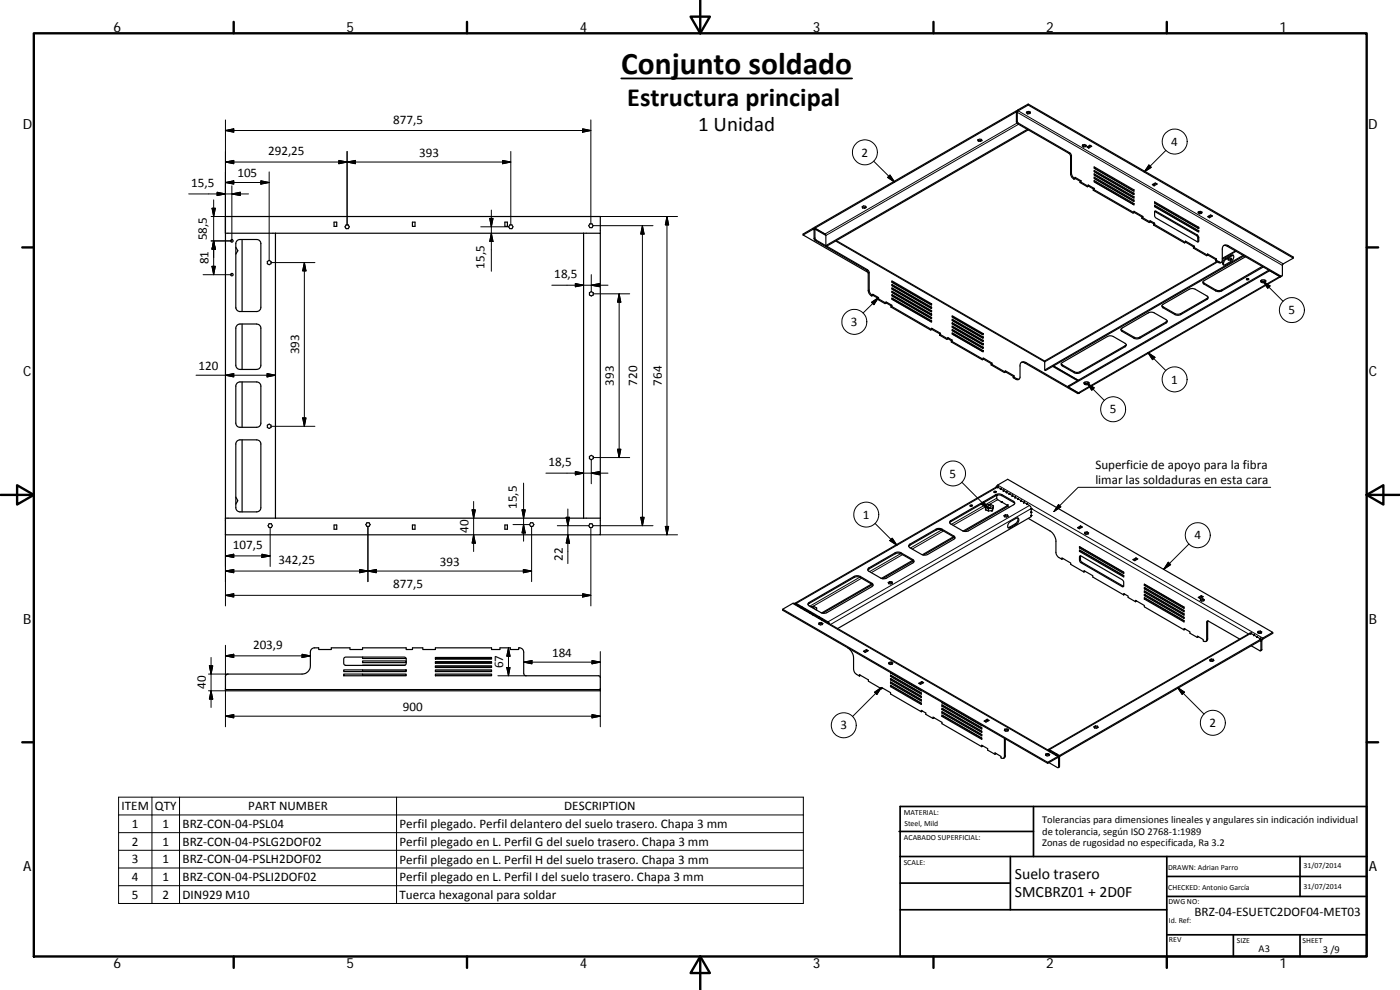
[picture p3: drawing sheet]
<svg xmlns="http://www.w3.org/2000/svg" width="420mm" height="297mm" viewBox="0 0 420 297" stroke-linecap="round" stroke-linejoin="round" font-family="sans-serif">
<g fill="none" stroke="#000" stroke-width=".36">
<path d="M305 33.3l.2 .1M305 33.5v-.2l-60.4 34.8v.4M305 33.5l.1 .1M305 33.5l-60.4 35M308.1 33.7l.4 .2M308.5 33.9v.3M308.6 31.5l-3.2 1.9v3.3l15.8 9.3 .4 .6v5.4l.2 .9 .8 .7M308.6 31.2v.3l79.5 45.9M309.1 34.1l.1-.4-.4-.3-.6 .1-.2 .4 .5 .3M309.1 33.8v.3M309.1 34.1l-.6 .1M309.1 33.8l-.6 .1"/>
<path d="M309.1 33.6v.2M293.6 41.9v.1M293.6 42.3l-.2-.3 .5-.3 .6 .1 .2 .4-.5 .2M293.6 42v.3M293.6 42.3l.6 .1M293.6 42l.6 .1M294.2 42.1v.3M294.6 41.9l-.4 .2M322.6 53.6l-.2 .2-.6-.4-.5-1.1-.1-5.9-.4-.4-15.5-8.9-.3-.4v-3l.6-.8 3-1.7 79.5 45.9v.3l-3.1 1.9-.2 3.4-.3 .1-15.9-9.1a1.08 1.08 0 0 0-1.2-.1 1.08 1.08 0 0 0-.6 1.1v3.4a.54 .54 0 0 1-.2 .6 .54 .54 0 0 1-.7-.1l-.8-.5M322.6 53.6v-.4l1.8 1M322.6 53.5l1.6 .9v.4M324.2 54.8l2.1 1.2 .3-.1"/>
<path d="M324.4 54.6l-.2 .2M324.4 54.2v.4M324.4 54.2l-.2 .2M324.4 54.6l2.2 1.3M324.9 43.6l.3 .2M325.2 43.8v.3M325.8 44l.2-.4-.4-.3-.7 .2-.1 .3 .4 .3M325.8 43.7v.3M325.8 44l-.6 .1M325.8 43.7l-.6 .1M325.9 43.6l-.1 .1M326.2 44.1l.9-.5 .5 .3-.9 .5z"/>
<path d="M326.5 43.9l.2 .2M326.6 55.9v-.4l1.8 1M326.6 55.8l1.5 .9v.4M326.7 44.1v.3M327.4 43.7l-.7 .4M328.1 57.1l11.9 6.8 .3-.1M328.4 56.9l-.3 .2M328.4 56.5v.4M328.4 56.5l-.3 .2M328.4 50.4l11.6 6.7M328.4 52.5l11.6 6.7M328.4 54.5l11.6 6.7"/>
<path d="M328.4 56.9l11.9 6.9M328.4 50.1l11.9 6.9v.4l-11.9-6.9zM328.4 52.2l11.9 6.8v.4l-11.9-6.8zM328.4 54.2l11.9 6.9v.4l-11.9-6.9zM328.4 53.5l11.6 6.7M328.4 51.4l11.6 6.7M328.4 53.1l11.9 6.9v.5l-11.9-6.9zM328.4 51.1l11.9 6.9v.4l-11.9-6.9zM340 57.1v.1M340 59.2v.1M340 58.1v.1M340.3 57l-.3 .1"/>
<path d="M340.3 59l-.3 .2M340.3 58l-.3 .1M345.8 55.4l.9-.5 .6 .3-.9 .6zM346.1 55.3l.3 .1M346.4 55.4v.4M347 55.1l-.6 .3M67.7 70h15M67.7 70v-5h112.5v5M67.7 70v85.5M70.8 74.2l.6 1-.6 1.1M71.2 72.2l.8-.3h5a1.23 1.23 0 0 1 1.3 1.2v19.1a1.26 1.26 0 0 1-1.3 1.3h-5a1.26 1.26 0 0 1-1.2-1.3v-19.1zM72.7 71.9v21.6"/>
<path d="M80.2 78.5l.6-.4 .5 .4v.6l-.5 .3-.6-.3zM82.7 70h92.4M82.7 70v85.5M100.3 66.7h.8v1.2h-.8zM103.9 67.5h.6l.3 .6-.3 .5h-.6l-.4-.5zM123.8 66.7h.8v1.2h-.8zM151.5 66.7h.8v1.2h-.8zM153 67.5h.6l.4 .6-.4 .5h-.6l-.3-.5zM175.1 70h5.1v85.5M175.1 70v85.5M177 67.2h.7l.3 .5-.3 .6h-.7l-.3-.6zM241 70.5v-.3l3.4-1.8 .2 3 .3 .6 15.5 9 .4 .8v5.4l.4 .9 .7 .6"/>
<path d="M241 70.5l3.2-1.8 .1 2.9 .3 .5 15.6 9.1 .4 .6v5.6l.5 1 .5 .4 .3-.1M241 70.5l19.6 11.3M244.4 68.4l3.3 1.9M244.6 68.5l3.1 1.8 .2 3.4 .2 .2 60.5-34.9-.3-.2-60.4 34.9M251 72.2l62.6 36.2M258.8 62l.1 .1M258.9 62.4l.6 .1M258.9 62.4l-.2-.4 .5-.2 .6 .1 .2 .3-.5 .3M258.9 62.1l.6 .1M258.9 62.1v.3M259.5 62.2v.3M259.9 62l-.4 .2"/>
<path d="M340 61.2v.1M340 60.2v.1M340.3 63.8v-.4l2.7 1.5M340.3 63.7l2.4 1.4v.4M340.3 61.1l-.3 .1M340.3 60l-.3 .2M342.7 65.5l2.2 1.3 .3-.2M343 65.3l-.3 .2M343 64.9v.4M343 64.9l-.3 .2M343 65.3l2.2 1.3M345.2 66.6v-.4l1.3 .8"/>
<path d="M345.2 66.5l1 .6v.4M346.2 67.5l9.3 5.4 .3-.2M346.5 67l-.3 .1M346.5 67v.4M346.5 67.4l-.3 .1M346.5 67.4l9.3 5.3M346.5 61.9l13 7.5M346.5 60.9l13 7.4M346.5 60.6l13.3 7.6v.4l-13.3-7.6zM346.5 61.6l13.3 7.6v.4l-13.3-7.6zM346.5 63.4l12.6 7.3 .3 .4 .1 1.5M346.6 63.4h.3l12.5 7.2 .4 .7-.1 1.2h-.4l-12.5-7.2-.3-.5z"/>
<path d="M355.8 72.7v-.4l2.6 1.6M355.8 72.6l2.4 1.4v.4M358.2 74.4l3.9 2.3 .3-.1M358.4 74.3l-.2 .1M358.4 73.9v.4M358.4 73.9l-.2 .1M358.4 74.3l4 2.3M359.5 68.3v.2M359.5 69.4v.1M359.6 63.6l.4 .2M359.8 69.2l-.3 .2M359.8 68.2l-.3 .1"/>
<path d="M360 63.8v.3M360.6 64.1l.2-.4-.5-.3-.6 .1-.2 .4 .5 .2M360.6 63.8v.3M360.6 64.1h-.6M360.6 63.8h-.6M360.6 63.6v.2M362.4 76.6v-.4l2.7 1.5M362.4 76.5l2.4 1.4v.4M362.4 65l.9-.5 .6 .3-.9 .5zM362.7 64.9l.3 .1M363 65v.3M363.6 64.7l-.6 .3"/>
<path d="M364.8 78.3l1.1 .6 .7-.2M365.1 77.7l-.3 .2M365.1 78.1l-.3 .2M365.1 77.7v.4M367.2 73.7l1.1 .2 15.8 9.1M367.4 77.9l2.1-1.3a.65 .65 0 0 1 .8 .3 .65 .65 0 0 1-.2 .8l-.6 .7-1.8 1a.58 .58 0 0 1-.8-.1 .58 .58 0 0 1 .1-.8zM368.5 77.6l.1 .1M368.6 78l.6 .1M368.6 78l-.1-.4 .4-.2 .6 .1 .2 .3-.5 .3M368.6 77.7l.6 .1M368.6 77.7v.3M369.2 77.8v.3"/>
<path d="M369.6 77.6l-.4 .2M370.2 76.6l-2.4 1.3a1.48 1.48 0 0 0-.5 1.6M370.8 75.3l-4 2.2M373.1 76.6l-59.6 34.4M373.3 76.8l-59.5 34.4-.3-.2 .2-2.8 51.5-29.7M373.8 77l-12.5 7.2a.54 .54 0 0 0-.3 .5 .54 .54 0 0 0 .3 .5l3.6 2.1 1.3 .1 12.9-7.3M378.9 79.9l-12.7 7.2-1.3-.1-3.9-2.4M71.2 97.6l.8-.4h5a1.26 1.26 0 0 1 1.3 1.3v11.1a1.26 1.26 0 0 1-1.3 1.2h-5a1.26 1.26 0 0 1-1.2-1.2v-11.1zM72.7 97.2v13.6M176.9 87.8l.6-.3 .5 .3v.7l-.5 .3-.6-.3zM261.9 88.7v-.4l1.8 1v.4M261.9 88.6l1.5 .8"/>
<path d="M263.4 89.4v.4M263.4 89.8l2.2 1.3 .3-.1M263.7 89.7l2.2 1.3M263.7 89.7l-.3 .1M263.7 89.3l-.3 .1M265.9 90.8l1.5 .9M265.9 91v-.4l1.8 1v.4M267.4 91.7v.4M267.4 92.1l11.9 6.9 .3-.1M267.7 89.4l11.9 6.9v.4l-11.9-6.9zM267.7 87.4l11.9 6.8v.4l-11.9-6.8zM267.7 85.3l11.9 6.9v.4l-11.9-6.9z"/>
<path d="M267.7 84.3l11.9 6.9v.4l-11.9-6.9zM267.7 86.3l11.9 6.9v.4l-11.9-6.9zM267.7 88.4l11.9 6.8v.5l-11.9-6.9zM267.7 88.7l11.6 6.7M267.7 86.6l11.6 6.8M267.7 84.6l11.6 6.7M267.7 89.7l11.6 6.7M267.7 85.6l11.6 6.7M267.7 87.7l11.6 6.7M267.7 92l-.3 .1M267.7 91.6l-.3 .1M267.7 92l11.9 6.9"/>
<path d="M279.6 95.2l-.3 .3M279.6 93.2l-.3 .3M279.6 91.2l-.3 .2M279.6 92.2l-.3 .2M279.6 94.2l-.3 .3M279.6 96.3l-.3 .2M279.6 98.8l2.4 1.3M279.6 98.9v-.4l2.6 1.5v.4M282.2 100l-.2 .1M285.8 99.8l9.3 5.4v.4l-9.3-5.4zM285.8 97.8l9.3 5.3v.4l-9.3-5.3zM285.8 95.8l9.3 5.3v.4l-9.3-5.3z"/>
<path d="M285.8 94.7l9.3 5.4v.4l-9.3-5.4zM285.8 96.8l9.3 5.3v.4l-9.3-5.3zM285.8 98.8l9.3 5.4v.4l-9.3-5.4zM285.8 99.1l9 5.2M285.8 95l9 5.2M285.8 97.1l9 5.2M285.8 96.1l9 5.2M285.8 98.1l9 5.2M336.6 98.5l8.7-4.8 .9 .1 3.7 2.1a.53 .53 0 0 1 .4 .5 .53 .53 0 0 1-.4 .5l-7.8 4.6a1.81 1.81 0 0 1-1.8 0l-3.7-2.2-.2-.4zM348.9 91.4l8-4.6a1.81 1.81 0 0 1 1.8 0l3.5 2a.55 .55 0 0 1 .4 .5 .55 .55 0 0 1-.4 .5l-8.5 4.8-.9-.1-3.8-2.1-.3-.6zM350.3 96.3l-8.2 4.9a1.81 1.81 0 0 1-1.8 0l-3.9-2.4M362.6 89.2l-8.2 4.9-.7 .2-1.1-.2-3.9-2.4"/>
<path d="M374.2 83.6h.5M378.4 84.2a.78 .78 0 0 1 .8-.3 .78 .78 0 0 1 .6 .7 .83 .83 0 0 1-.8 .3 .83 .83 0 0 1-.6-.7zM378.4 84.2a1.05 1.05 0 0 0 1.5 0M378.6 84.1a.58 .58 0 0 0 1 0M380.8 81.1l-60.2 34.7v.3l60.5-34.9M384.1 83h.3l-60.4 34.9M384.7 82.8l-.6 .2M71.2 115l.8-.4h5a1.26 1.26 0 0 1 1.3 1.2v11.2a1.23 1.23 0 0 1-1.3 1.2h-5a1.23 1.23 0 0 1-1.2-1.2v-11.2zM72.7 114.6v13.6M282 100.1v.5M282 100.6l2.2 1.2 .2-.1M282.2 100.4l-.2 .2"/>
<path d="M282.2 100.4l2.2 1.3M284.4 101.6l1.1 .6M284.4 101.7v-.4l1.4 .7v.5M285.5 102.2v.4M285.5 102.6l9.3 5.4 .3-.2M285.8 100.1l9 5.2M285.8 102.5l-.3 .1M285.8 102l-.3 .2M285.8 102.5l9.3 5.3M295.1 107.7l2.4 1.4M295.1 104.2l-.3 .2M295.1 102.1l-.3 .3"/>
<path d="M295.1 100.1l-.3 .3M295.1 101.1l-.3 .3M295.1 103.1l-.3 .3M295.1 105.2l-.3 .3M295.1 107.8v-.4l2.6 1.5v.4M297.5 109.1v.4M297.5 109.5l3.9 2.3 .3-.2M297.7 109.3l-.2 .2M297.7 108.9l-.2 .2M297.7 109.3l4 2.3M301.7 111.6v-.4l2.6 1.6v.4M301.7 111.5l2.4 1.4"/>
<path d="M304.1 112.9v.4M304.1 113.3l1 .6 .7-.2M304.3 113.2l-.2 .1M304.3 112.8l-.2 .1M304.3 113.2l.9 .5a.55 .55 0 0 0 .6 0 .55 .55 0 0 0 .3-.5v-3.4a1.07 1.07 0 0 1 .5-1.1 1.07 1.07 0 0 1 1.3 .1l15.7 9.1M306.5 108.7l1.1 .2 15.9 9.2 .5-.2M316.1 109.8l7.5 4.3M318.7 108.9l13.8-8h1.4l3.8 2.1a.54 .54 0 0 1 .3 .5 .54 .54 0 0 1-.3 .5l-14 8-1.2-.1-3.7-2.1-.3-.5zM320.6 116.1l3 1.8M323.6 117.9h.4M325.3 114.9a.78 .78 0 0 1 .9-.4 .78 .78 0 0 1 .6 .7 .83 .83 0 0 1-.9 .3 .83 .83 0 0 1-.6-.6zM325.3 114.9a1.12 1.12 0 0 0 1.5 0"/>
<path d="M325.6 114.7a.57 .57 0 0 0 .5 .3 .57 .57 0 0 0 .5-.3M338 103.4l-14.1 8.2h-1.4l-4-2.5M71.2 132.3l.8-.3h5a1.26 1.26 0 0 1 1.3 1.2v19.1a1.26 1.26 0 0 1-1.3 1.3h-5a1.26 1.26 0 0 1-1.2-1.3v-19.1zM72.7 132v21.6M80.2 127.6l.6-.3 .5 .3v.6l-.5 .3-.6-.3zM176.9 136.9l.6-.3 .5 .3v.7l-.5 .3-.6-.3zM67.7 155.5h15M70.8 149.2l.6 1-.6 1.1M80.8 157.1h.6l.4 .6-.4 .6h-.6l-.4-.6zM82.7 155.5h92.4M100.3 157.5h.8v1.3h-.8zM110.1 156.8h.7l.3 .6-.3 .5h-.7l-.3-.5z"/>
<path d="M123.8 157.5h.8v1.3h-.8zM151.5 157.5h.8v1.3h-.8zM159.2 156.8h.7l.3 .6-.3 .5h-.7l-.3-.5zM175.1 155.5h5.1M177 157.1h.7l.3 .6-.3 .6h-.7l-.3-.6zM180.2 155.5v5h-112.5v-5M285.2 156.3l13.9-8 .7-.1 .9 .2 3.5 2a.55 .55 0 0 1 .3 .5 .55 .55 0 0 1-.3 .5l-14 8-1.3-.1-3.5-2.1-.4-.3zM291.1 151.6a.33 .33 0 0 1 .4-.1 .33 .33 0 0 1 .2 .3l-.4 .1zM291.2 151.8h.5M295.8 152.2v.8l.8 .3M295.8 152.2l.8 .5M296.5 151.8a.46 .46 0 0 1 .6-.2 .46 .46 0 0 1 .2 .6 .49 .49 0 0 1-.5 .1 .49 .49 0 0 1-.3-.5z"/>
<path d="M296.6 152.7v.6M297.8 153.3h-1.2M297.8 152.5v.8M298.1 151.8l-.3 .7-1.2 .2M298.1 151.8l-.3 1.5M298.1 151.8l-.8-.5-1.2 .2-.3 .7M298.4 147.7h.5M298.9 146.2l.5-.7 3-1.7 79.6 45.9-3.3 2-.3 .5v3l-2.9-1.4M299.1 148.6l.2 1.3 3.1 1.8M301.7 154.7l.7 .2M301.7 154.5l-.4 .2 .2 .4 .6 .1 .5-.3-.2-.4M301.7 154.5h.7"/>
<path d="M301.7 154.5v.2M301.7 154.7l-.3 .3M302.4 154.9v.1M302.4 154.5v.4M302.4 152l-13 7.4M302.4 151.7l-13.3 7.6M302.4 151.7v.3M302.4 152l.5 .2M303 156.6l2-1.1a.66 .66 0 0 1 .8 .3 .66 .66 0 0 1-.2 .8l-.6 .7-1.8 1.1a.65 .65 0 0 1-.8-.3 .65 .65 0 0 1 .2-.9zM304.5 151.1l-4.1-2.5h-1.3l-14.1 8.3M305.4 155.4a1.5 1.5 0 0 1-.7 1.8l-2.2 1.1M308.6 155.5l7.3 4.4 1 2.2 .1 4.1 .6 1 1.1 .6"/>
<path d="M323.4 158.3l.9-.5 .5 .3-.9 .5zM324.3 157.8v.3M324.3 158.1l.3 .2M324.3 158.1l-.7 .4M325.6 159.7v.3M326.2 159.9l-.6 .1M326.2 159.6v.3M326.2 159.6l.5 .3-.2 .3-.6 .1-.5-.2 .2-.4M326.2 159.6l-.6 .1M326.2 159.9l.4 .2M260.6 170.5l8.5-4.8 1.1 .1 3.7 2.1a.54 .54 0 0 1 .4 .5 .54 .54 0 0 1-.4 .5l-7.8 4.5a1.81 1.81 0 0 1-1.8 0l-3.7-2.1-.2-.4zM261.6 175.3l-15 8.6"/>
<path d="M261.8 175.4l-14.9 8.6M262 175.7l-3.9-2.5-1.3-.1-14.3 8.3M267 174.8l.7 .1M267 174.5l-.4 .3 .1 .3 .6 .1 .5-.3-.1-.3M267 174.5l.7 .1M267 174.5v.3M267 174.8l-.3 .2M267.7 174.9v.1M267.7 174.6v.3M272.9 163.4l8-4.6a1.77 1.77 0 0 1 1.8 0l3.5 2a.53 .53 0 0 1 .4 .5 .53 .53 0 0 1-.4 .5l-7.8 4.6-.7 .2-1.1-.2-3.5-2.1-.4-.5zM273.9 168.1l-9.4 5.4M274.1 168.3l-9.2 5.4"/>
<path d="M274.3 168.6l-4.1-2.5-.9-.2-8.9 5.2M286.1 161.1l-9.3 5.4M286.4 161.2l-9.2 5.3M286.6 161.5l-3.9-2.4a1.77 1.77 0 0 0-1.8 0l-7.8 4.5-.4 .4M318.7 167.8v-.4l2.6 1.5v.4l4 2.3M318.9 167.5l-.2 .3M324 165l13.2 7.7v.4l-13.2-7.7zM324 164l13.2 7.7v.4l-13.2-7.7zM324.1 166.8h.3l12.4 7.1 .4 .7v1.4h-.4l-12.5-7.2-.3-.7zM324.3 165.3l-.3 .1M324.3 164.3l-.3 .1M324.3 164.3l12.9 7.5"/>
<path d="M324.3 165.3l12.9 7.5M324.3 164.2v.1M324.3 165.2v.1M324.3 166.8v1.3l.4 .6 12.5 7.2M325.3 171.6v-.4l2.7 1.5v.4l9.2 5.4M325.6 171.4l-.3 .2M325.6 160v.1M337.2 178.5v-.4l1.4 .8v.4l2.2 1.2M337.5 178.2l-.3 .3M340 167.9l.9-.5 .5 .3-.8 .5zM340.9 167.4v.3M340.9 167.7l.3 .2"/>
<path d="M340.9 167.7l-.6 .4M343.4 178.3l11.9 6.9v.4l-11.9-6.9zM343.4 176.3l11.9 6.9v.4l-11.9-6.9zM343.4 175.3l11.9 6.8v.4l-11.9-6.8zM343.4 177.3l11.9 6.9v.4l-11.9-6.9zM343.4 179.3l11.9 6.9v.4l-11.9-6.9zM343.7 178.6l-.3 .1M343.7 178.5v.1M343.7 178.6l11.6 6.7M343.7 176.5l-.3 .2M343.7 176.4v.1M343.7 176.5l11.6 6.8"/>
<path d="M343.7 175.5l-.3 .2M343.7 175.5l11.6 6.7M343.7 175.4v.1M343.7 177.5l-.3 .2M343.7 179.6l-.3 .1M343.7 177.4v.1M343.7 179.5v.1M343.7 177.5l11.6 6.8M343.7 179.6l11.6 6.7M359.6 179.2l.9-.5 .6 .3-.9 .6zM360.4 179.7v.4M360.5 178.7v.3"/>
<path d="M360.5 179l.3 .2M360.5 179l-.6 .4M361 179.7l.4 .2-.1 .4-.7 .1-.4-.3 .2-.4M361 179.7v.3M361 180l-.6 .1M361 179.7h-.6M361 180l.3 .2M103.3 197.3l.5-.2h17.5l.6 .5v1.4l-.2 .5-.4 .1h-17.5l-.6-.4zM108.8 198.3h13.1v.5h-13.1zM108.8 197.1v.5h13.1M121.5 199.6h-12.7M130.7 198.5h16.8v.5h-16.8z"/>
<path d="M130.7 199.8h16.8v.5h-16.8zM130.7 197.3h16.8v.5h-16.8zM130.7 197.6h16.8M130.7 198.8h16.8M234.9 182.8l79.5 45.9v.3M238.5 181.1h.5l9.6 5.5 .4 .6M238.6 181l60.4-34.9 10 5.6 .3 .4 .2 2.9-58.1 33.6M238.8 181.3l.2 .1M242.7 180.9l14.1-8.1 1.3 .1 3.6 2.1a.55 .55 0 0 1 .3 .5 .55 .55 0 0 1-.3 .5l-13.7 7.9h-1.4l-3.8-2.1-.3-.5zM242.7 183.5l.2 .2M242.9 183.7h.1M243.3 182l.9-.1 .9 .5"/>
<path d="M243.8 182.3h.4l.2 .4M245 184.8h-.1M245.1 182.4l-.3 .5M245.1 182.4v.7M245.2 185h.1M245.9 187.2l-.1 .1M245.9 186.9v.3M246.5 186.8l.5 .3-.2 .3-.6 .1-.5-.3 .2-.3M246.5 186.8v.3M246.5 187.1l-.6 .1M246.5 186.8l-.6 .1M246.5 187.1l.4 .2"/>
<path d="M248.5 186.9l.1 .1M254.4 194.4a3.8 3.8 0 0 1 1.8 3l.1 3.8 .4 .9 1.2 .7M259.1 195.4l.9-.5 .6 .3-.9 .5zM260 194.9v.3M260 195.2l.3 .2M260 195.2l-.6 .4M266.8 199.1v.1M266.8 198.8v.3M267.5 198.6l.4 .3-.1 .4-.7 .1-.4-.3 .1-.3M267.5 198.6v.3M267.5 198.9l-.7 .2M267.5 198.6l-.7 .2"/>
<path d="M267.5 198.9l.3 .3M340.8 180.5v-.4l2.6 1.6v.4l11.9 6.9M341 180.3l-.2 .2M355.3 189v-.4l1.8 1v.4l2.2 1.3M355.6 188.7l-.3 .3M359.3 191.3v-.5l1.8 1.1v.4a.58 .58 0 0 0 .7 .2 .58 .58 0 0 0 .4-.6v-5.2l.2-.4 9.6 5.4M359.6 191l-.3 .3M360.4 180.1l-.1 .1M362.5 186.3l-.1 5.4-.1 .5-.4 .2M363.5 197.7l.6 .1M363.5 197.7v.3M363.5 198l-.4 .2"/>
<path d="M363.5 198l.6 .1M363.5 197.7l-.5 .3 .2 .4 .6 .1 .5-.3-.2-.4M364.1 198.1l.1 .2M364.1 197.8v.3M377.6 189.4v.4M377.6 189.8l-.1 .1M378.2 189.4h-.6M378.2 189.7l-.6 .1M378.2 189.4v.3M378.2 189.4l.5 .2-.2 .4-.6 .1-.5-.3 .2-.4M378.2 189.7l.3 .2M378.4 191.8l-3.3-1.9-60.5 35"/>
<path d="M382 189.7v.3l-3.2 2-.1 3-.4 .3M67.7 206.9h112.5v.4h-112.5zM103.2 202.2h18.7v.6h-18.7zM103.2 201h18.7v.5h-18.7zM108.8 202.2v.4h13.1M108.8 201v.3h13.1M130.7 201h16.8v.5h-16.8zM130.7 202.2h16.8v.6h-16.8zM130.7 200.1h16.8M130.7 202.6h16.8M130.7 201.3h16.8M180.2 206.9v-3.6l-.4-.5-22.3-.2-.3-.6v-6.4a1.32 1.32 0 0 0-1.5-1.2v.5h-2.5v-.5h-3.1v.5h-2.6v-.5h-16.8v.5h-3.8v-.5h-3.1v.5h-1.9v-.5h-13.1v.5h-3.8v-.5h-5.6v.5h-3.8v-.5h-1.2a1.26 1.26 0 0 0-1.3 1.2v4.2a2.47 2.47 0 0 1-2.5 2.4l-22.4 .1-.5 .5v4.1"/>
<path d="M257.9 202.8v-.4l2.7 1.6v.4l4 2.3M258.2 202.6l-.3 .2M264.6 206.7v-.4l2.7 1.5v.4l9.2 5.4M264.8 206.4l-.2 .3M267.3 201.9l9.2 5.2M267.3 202.6l9.2 5.3v.4l-9.2-5.3zM267.3 203.6l9.2 5.3v.4l-9.2-5.3zM267.3 204.6l9.2 5.3v.5l-9.2-5.4zM267.3 205.6l9.2 5.4v.4l-9.2-5.4zM267.3 201.8v.1M267.4 201.8l-.1 .1M267.5 204.9l-.2 .1"/>
<path d="M267.5 202.8l-.2 .2M267.5 203.8l-.2 .2M267.5 205.9l-.2 .1M267.5 205.8l9 5.3M267.5 203.7l9 5.3M267.5 202.7l9 5.3M267.5 204.7l9 5.4M275.7 205l1-.5 .5 .3-.9 .5zM276.5 213.6v-.5l1.3 .8v.4l2.2 1.3M276.7 204.5v.3M276.7 204.8l.2 .2M276.7 204.8l-.7 .4"/>
<path d="M276.8 213.3l-.3 .3M280 215.6v-.4l2.7 1.5v.4l11.9 6.9M280.3 215.3l-.3 .3M282.7 210.7v.2M282.7 211.5l11.9 6.9v.4l-11.9-6.9zM282.7 212.5l11.9 6.9v.4l-11.9-6.9zM282.7 213.5l11.9 6.9v.4l-11.9-6.9zM282.7 214.5l11.9 6.9v.4l-11.9-6.9zM282.7 210.9l11.9 6.7M282.8 210.8l-.1 .1M283 213.8l-.3 .1M283 211.7l-.3 .2"/>
<path d="M283 212.7l-.3 .2M283 214.8l-.3 .1M283 214.7l11.6 6.8M283 212.6l11.6 6.9M283 211.6l11.6 6.9M283 213.7l11.6 6.8M295.4 216.3l.9-.5 .5 .4-.9 .5zM296.3 215.8v.3M296.3 216.1l.2 .2M296.3 216.1l-.7 .4M301.6 218.8v.3M301.6 219.1l-.1 .1"/>
<path d="M302.2 218.7l.5 .3-.2 .3-.6 .1-.5-.2 .2-.4M302.2 218.7v.3M302.2 219l-.6 .1M302.2 218.7l-.6 .1M302.2 219l.4 .2M328.7 218.1l.7 .1M328.7 217.8l-.4 .3 .2 .3 .6 .1 .5-.3-.2-.3M328.7 217.8l.7 .1M328.7 217.8v.3M328.7 218.1l-.3 .2M329.4 218.2v.1M329.4 217.9v.3"/>
<path d="M294.6 224v-.4l1.8 1v.5l2.2 1.2M294.9 223.8l-.3 .2M298.9 226.1l-.3 .2M301.5 221.5l-.1 5.4a.58 .58 0 0 1-.3 .7 .58 .58 0 0 1-.7-.2v-.5l-1.8-1v.4M301.7 221.7v5.3l-.5 .5M313.9 226.5v.1M313.9 226.2v.3M314.4 228.7l3.4-1.8 .2 3-.4 .4M314.5 225l.4-.1 3.1 1.8v.3M314.5 226.1l.5 .3-.1 .3-.7 .1-.4-.3 .1-.3M314.5 226.1v.3M314.5 226.4l-.6 .1"/>
<path d="M314.5 226.1l-.6 .1M314.5 226.4l.4 .2M314.8 228.8l2.8 1.5 .1-2.9-.3-.1-3 1.7M314.8 225.2l3.2 1.8M317.6 226.8h.1M317.8 226.9l-79.5-45.9-3.4 1.8v.3l79.5 45.9M318 226.7l60.4-34.9v.3l-60.4 34.9"/>
<circle cx="69.6" cy="72.3" r=".38"/>
<circle cx="69.6" cy="82.4" r=".37"/>
<circle cx="374.5" cy="83.8" r=".33"/>
<circle cx="298.6" cy="147.5" r=".33"/>
</g>
<g fill="none" stroke="#000" stroke-width=".3">
<path d="M67.7 39.2h109.6M67.7 36v34M67.7 39.2l2.5-.5v1zM174.8 38.7l2.5 .5-2.5 .5zM177.3 36v31.2M305 33.9l.3-.2 79.6 45.9M305.2 36.9l-57.6 33.3M305.3 36.4l-.3 .1M305.6 32.9v.4l79.5 45.9M305.7 37.3l-57.8 33.4-3.3-1.9-.3 .1-.2-.4M305.7 37l-.3 .1M56.6 58.2h18"/>
<path d="M64.1 60v22.4M65.2 57.7l2.5 .5-2.5 .5zM67.7 54.8l2.5-.5v.9zM67.7 48.6l2.5-.5v1zM67.7 54.8h13.1M67.7 48.6h85.6M69.6 58.2l2.5-.5v1zM69.6 55.8v16.1M78.3 54.3l2.5 .5-2.5 .4zM80.8 51.6v26.5M101.7 48.1l2.5 .5-2.5 .5zM104.2 48.6l2.5-.5v1z"/>
<path d="M104.2 45.4v22.1M150.8 48.1l2.5 .5-2.5 .5zM153.3 45.4v22.1M262.2 48.4l6.3 6.3M267.1 52.5l1.4 2.2-2.1-1.5zM321 45.8l-.2 .2M321.6 52l-.3 .2M321.6 46.8l-.3 .1M322.4 53.5l-.2 .2M344.8 49.5l.7 .7-2.1 1.4zM349.9 45.1l-6.5 6.5M63.4 65h4.3"/>
<path d="M63.4 72.3h6.2M63.6 79.9h1l-.5 2.5zM63.6 62.5h1l-.5 2.5zM64.1 72.3l.5 2.5h-1zM81.3 78.8h13.2M91.3 78.8v49.1M91.3 78.8l.5 2.5h-1zM144.3 68.1h8.4M147 65.5h1l-.5 2.6zM147.5 63v18.4M147.5 70l.5 2.5h-1zM178 67.7h18"/>
<path d="M180.2 65h23.1M192.8 67.7v90M192.8 67.7l.5 2.5h-1zM200.2 65v95.5M200.2 65l.5 2.5h-1zM244.6 71.4l-.3 .2M244.9 72l-.2 .2M250.8 72.3l62.7 36.3 51.9-30M346.9 63.4l-.2 .1M359.3 70.5l-.2 .2M359.8 71.3l-.3 .1M359.8 72.3l-.3 .1"/>
<path d="M365.9 78.6l-.2 .2M367.7 77.6l.3 .1M368.6 73.7l-.3 .2M369.5 76.6l.2 .1M371 75.4l-4.2 2.4M60.9 82.4h8.7M165.6 85.6h16.9M172.7 85.1l2.4 .5-2.4 .4zM177.5 82.4v5.1M177.5 85.6l2.5-.5v.9zM178 88.2h11M185.8 88.2v49.1"/>
<path d="M185.8 88.2l.5 2.5h-1zM260.3 80.9l-.3 .2M260.8 81.8l-.2 .2M260.8 87l-.2 .2M261.6 90.7l2.1-1.4-1.4 2.1zM261.7 88.6l-.2 .1M263.7 89.3l-4.7 4.6M336.8 99.1v.3M349 92.1v.3M349.9 96.6v.3M352.6 94.1v.3M354.4 94.1v.3"/>
<path d="M361.3 84.9v.3M362.2 89.5v.3M364.9 87v.3M366.6 87v.3M379 84.4l2.2 1.4-.7 .7zM379 84.4l6.1 6M384.3 82.8l-61 35.2M58.8 112.6h23.9M67.7 112.6l2.5-.5v1zM80.1 112.1l2.6 .5-2.6 .5zM305.2 113.7l-.2 .1M307.9 108.8l-.3 .1"/>
<path d="M315.9 110l7.4 4.2M318.8 109.5v.3M322.4 111.5v.3M324.1 111.5v.3M326.3 115l2.1 1.4-.8 .7zM326.3 115l5.1 5.2M337.7 103.7v.3M340.3 101.2v.3M342.1 101.2v.3M344.5 105.8l5.4 5.4M344.5 105.8l2.1 1.4-.7 .7zM81.3 127.9h13.2"/>
<path d="M90.8 125.4h1l-.5 2.5zM177.5 137.9v7.2M178 137.3h11M185.3 134.8h1l-.5 2.5zM67.7 155.5v26.3M81.1 158.3v11.7M110.4 157.9v16.6M141.7 153h1l-.6 2.5zM142.1 150.5v15M154 157.4h4.9M156.7 153h.9l-.5 2.5zM157.1 144.9v17.5"/>
<path d="M157.1 157.4l.5 2.5h-.9zM159.5 157.9v16.6M163.8 142h18.7M167.2 157.7h9.5M169.9 155.2h1l-.5 2.5zM170.4 152.7v16.4M172.7 141.5l2.4 .5-2.4 .5zM177.3 158.3v23.5M177.5 142l2.5-.5v1zM178 157.7h18M192.3 155.2h1l-.5 2.5zM199.7 157.9h1l-.5 2.6z"/>
<path d="M262.6 157l6.6 6.6M280.9 158.8v.3M282.6 159l-9.3 5.4M282.7 158.8v.3M283.2 159.3l-9.4 5.4M285.4 156.2v.3M288.7 144.7l7.9 8M295.2 150.5l1.4 2.2-2.1-1.4zM295.8 152l-9.7 5.6M298.9 148.4v.3M298.9 148.6h.4M299.1 149.5l-13.6 7.8"/>
<path d="M299.4 146.2l-60.4 34.9-.1 .3M299.4 145.5l79.6 46v.3M299.4 149.9l-2.4 1.4M299.5 146l-.2 .3M300.4 146.5l-.2 .3M300.7 148.4v.3M300.7 150.5l-.2 .3M301.3 147l-.2 .3M302.2 147.5l-.2 .3M302.5 151.5l-.2 .3M302.9 158.2l.3 .2M303 148l-.2 .4"/>
<path d="M303.9 148.5l-.2 .4M304.2 150.4v.3M304.7 157.2l.3 .1M304.8 149l-.2 .4M305.7 149.5l-.2 .4M306.5 150.1l-.1 .3M307.4 150.6l-.2 .3M308.3 151.1l-.2 .3M309 151.7l-60.5 34.9v.3M309.3 152.6h.4M309.3 153.7h.4M309.3 154.7h.4"/>
<path d="M317.7 151.4l.7 .7-2.1 1.4zM381.3 146.2h-57.7l-7.3 7.3M67.7 166.8l2.5-.5v1zM67.7 171.3l2.5-.4v1zM67.7 178.6l2.5-.5v1zM67.7 166.8h13.4M67.7 171.3h91.8M67.7 178.6h109.6M78.6 166.3l2.5 .5-2.5 .5zM107.9 170.9l2.5 .4-2.5 .6zM110.4 171.3l2.5-.4v1zM142.1 160.5l.6 2.5h-1z"/>
<path d="M157.1 170.9l2.4 .4-2.4 .6zM170.4 160.5l.5 2.5h-1zM174.8 178.1l2.5 .5-2.5 .5zM180.2 160.5h23.1M256.4 172.9v.3M258 173.2l-15 8.7M258.1 172.9v.3M258.6 173.5l-14.6 8.4M260.8 170.4v.3M261.7 175v.3M267 162.2l.8-.7 1.4 2.1zM268.7 165.9v.3"/>
<path d="M270.3 166.1l-9.3 5.4M270.4 165.9v.3M270.9 166.4l-9.4 5.4M273.1 163.3v.3M273.9 167.9v.3M286.2 160.8v.3M324.3 166.9l-.3 .2M324.3 167.9l-.3 .2M324.7 168.7l-.3 .1M337 175.9l-.2 .1M350.6 168.7l.7 .7-2.1 1.4zM356.8 163.2l-7.6 7.6"/>
<path d="M62.8 199.8h1l-.5 2.4zM63.3 197.3v15M67.7 193.6v9.4M67.7 196.8l2.5-.5v1zM67.7 196.8h25.4M90.6 196.3l2.5 .5-2.5 .5zM152.6 194.4v8.4M152.6 194.4l.5 2.5h-1zM157.2 198.7l2.4-.5v1zM157.2 198.7h23M177.7 198.2l2.5 .5-2.5 .5zM180.2 195.5v7.8"/>
<path d="M237.9 181.1l79.5 45.9 .3 .5 .3-.2M239.8 181.7l-.2 .2M240.7 182.1l-.2 .4M241.4 182.8h.1M241.5 182.6l-.1 .4M241.9 183.1h.1M242.4 183.2l-.2 .3M242.8 180.8v.3M243.3 183.7l-.2 .3M244.2 184.2l-.2 .3M245.1 184.7l-.2 .3M245.9 185.2l-.2 .3"/>
<path d="M246.8 185.7l-.2 .3M247.7 186.2l-.2 .3M248.5 186.7l-.1 .3M249.2 187.4l60.3-34.8 65.2 37.6M362.4 186.5l-.2 .2M362.4 191.7l-.2 .2M375.4 190l-60.5 34.9v.4M375.5 189.9l-.2 .3M376.4 190.4l-.2 .3M377.4 190.9l-.2 .4M378.2 192.2l.2 .2 .3-.2M378.3 191.5l-.2 .3"/>
<path d="M378.7 194.9l-.3 .1M62.6 207.3h5.1M62.6 202.2h5.8M63.3 207.3l.5 2.5h-1zM67.7 214.9l2.5-.5v1zM67.7 214.9h112.5M67.7 206.5v11.6M149.4 202.8h8.5M152.1 200.3h1l-.5 2.5zM177.7 214.4l2.5 .5-2.5 .5zM180.2 206.5v11.6M262.5 207.7l2.1-1.4-1.4 2.1z"/>
<path d="M264.6 206.3l-8.7 8.7M353.4 206.2l2.1 1.5-.7 .7zM353.4 206.2l7.9 8M35.6 239.2h205.5v31.9h-205.5zM45.6 239.2v31.9M53.9 239.2v31.9M119 239.2v31.9M301.6 221.6l-.2 .1M301.7 226.8l-.3 .1M315.3 225.2l-.2 .4M316.2 225.8l-.2 .3M317.2 226.3l-.2 .3"/>
<path d="M318 229.9l-.3 .2M318.1 226.8l-.2 .3M35.6 244.5h205.5M35.6 249.8h205.5M35.6 255.1h205.5M35.6 260.4h205.5M35.6 265.7h205.5"/>
<circle cx="259.6" cy="45.7" r="3.8"/>
<circle cx="352.5" cy="42.5" r="3.7"/>
<circle cx="256.4" cy="96.6" r="3.7"/>
<circle cx="387.7" cy="93" r="3.7"/>
<circle cx="352.5" cy="113.8" r="3.7"/>
<circle cx="334.1" cy="122.8" r="3.7"/>
<circle cx="260" cy="154.4" r="3.8"/>
<circle cx="286" cy="142.1" r="3.8"/>
<circle cx="359.5" cy="160.6" r="3.8"/>
<circle cx="253.2" cy="217.6" r="3.8"/>
<circle cx="364" cy="216.9" r="3.7"/>
</g>
<g fill="none" stroke="#000" stroke-width=".71">
<path d="M10.1 10h400.1v277h-400.1zM70.1 6.6v3.4M140.2 6.6v3.4M207.3 5h5.8l-2.9 5zM210.2 0v10M280.2 6.6v3.4M350.2 6.6v3.4M6.7 74.2h3.4M410.2 74.2h3.4M.2 148.5h9.9M5.1 145.6l5 2.9-5 2.9zM410.2 148.5l5-2.9v5.8z"/>
<path d="M410.2 148.5h9.9M6.7 222.7h3.4M410.2 222.7h3.4M70.1 287v3.4M140.2 287v3.4M210.2 287l2.9 5h-5.8zM210.2 287v10M280.2 287v3.4M350.2 287v3.4"/>
</g>
<g fill="none" stroke="#000" stroke-width=".51">
<path d="M269.8 249.5h40.4M270.1 257h140.1M270.1 242h140.1v45h-140.1zM303.2 257v16M310.2 242v15M350.2 257v30M390.2 257v12M270.1 273h80.1M270.1 265h33.1M350.2 269h60M350.2 263h60M350.2 280.5h60"/>
<path d="M370.2 280.5v6.5M390.2 280.5v6.5"/>
</g>
<path d="M186.4 23.5h69.3" fill="none" stroke="#000" stroke-width=".53"/>
<g fill="#000" stroke="#000" stroke-width=".3">
<path d="M67.7 39.2l2.5-.5v1zM174.8 38.7l2.5 .5-2.5 .5zM65.2 57.7l2.5 .5-2.5 .5zM67.7 54.8l2.5-.5v.9zM67.7 48.6l2.5-.5v1zM69.6 58.2l2.5-.5v1zM78.3 54.3l2.5 .5-2.5 .4zM101.7 48.1l2.5 .5-2.5 .5zM104.2 48.6l2.5-.5v1zM150.8 48.1l2.5 .5-2.5 .5zM267.1 52.5l1.4 2.2-2.1-1.5zM344.8 49.5l.7 .7-2.1 1.4z"/>
<path d="M63.6 79.9h1l-.5 2.5zM63.6 62.5h1l-.5 2.5zM64.1 72.3l.5 2.5h-1zM147 65.5h1l-.5 2.6zM147.5 70l.5 2.5h-1zM192.8 67.7l.5 2.5h-1zM200.2 65l.5 2.5h-1zM91.3 78.8l.5 2.5h-1zM172.7 85.1l2.4 .5-2.4 .4zM177.5 85.6l2.5-.5v.9zM185.8 88.2l.5 2.5h-1zM261.6 90.7l2.1-1.4-1.4 2.1z"/>
<path d="M379 84.4l2.2 1.4-.7 .7zM67.7 112.6l2.5-.5v1zM80.1 112.1l2.6 .5-2.6 .5zM326.3 115l2.1 1.4-.8 .7zM344.5 105.8l2.1 1.4-.7 .7zM90.8 125.4h1l-.5 2.5zM185.3 134.8h1l-.5 2.5zM141.7 153h1l-.6 2.5zM156.7 153h.9l-.5 2.5zM157.1 157.4l.5 2.5h-.9zM169.9 155.2h1l-.5 2.5zM172.7 141.5l2.4 .5-2.4 .5z"/>
<path d="M177.5 142l2.5-.5v1zM192.3 155.2h1l-.5 2.5zM199.7 157.9h1l-.5 2.6zM295.2 150.5l1.4 2.2-2.1-1.4zM317.7 151.4l.7 .7-2.1 1.4zM67.7 166.8l2.5-.5v1zM67.7 171.3l2.5-.4v1zM67.7 178.6l2.5-.5v1zM78.6 166.3l2.5 .5-2.5 .5zM107.9 170.9l2.5 .4-2.5 .6zM110.4 171.3l2.5-.4v1zM142.1 160.5l.6 2.5h-1z"/>
<path d="M157.1 170.9l2.4 .4-2.4 .6zM170.4 160.5l.5 2.5h-1zM174.8 178.1l2.5 .5-2.5 .5zM267 162.2l.8-.7 1.4 2.1zM350.6 168.7l.7 .7-2.1 1.4zM62.8 199.8h1l-.5 2.4zM67.7 196.8l2.5-.5v1zM90.6 196.3l2.5 .5-2.5 .5zM152.6 194.4l.5 2.5h-1zM157.2 198.7l2.4-.5v1zM177.7 198.2l2.5 .5-2.5 .5zM63.3 207.3l.5 2.5h-1z"/>
<path d="M67.7 214.9l2.5-.5v1zM152.1 200.3h1l-.5 2.5zM177.7 214.4l2.5 .5-2.5 .5zM262.5 207.7l2.1-1.4-1.4 2.1zM353.4 206.2l2.1 1.5-.7 .7z"/>
</g>
<text font-size="9.4" x="186.5" y="22.2">Conjunto soldado</text>
<text font-size="7.9" x="188.2" y="31.7">Estructura principal</text>
<text font-size="6.3" x="209.6" y="39.4">1 Unidad</text>
<g font-size="4.7">
<text x="304.6" y="263.9">Suelo trasero</text>
<text x="304.6" y="269.3">SMCBRZ01 + 2D0F</text>
</g>
<g font-size="4.2">
<text x="34" y="9.6">6</text>
<text x="104" y="9.6">5</text>
<text x="174" y="9.6">4</text>
<text x="244" y="9.6">3</text>
<text x="314" y="9.6">2</text>
<text x="384" y="9.6">1</text>
<text x="6.8" y="38.7">D</text>
<text x="410.6" y="38.7">D</text>
<text x="7" y="112.9">C</text>
<text x="410.8" y="112.9">C</text>
<text x="7" y="187.1">B</text>
<text x="410.8" y="187.1">B</text>
<text x="7" y="261.3">A</text>
<text x="410.8" y="261.3">A</text>
<text x="34" y="290.4">6</text>
<text x="104" y="290.4">5</text>
<text x="174" y="290.4">4</text>
<text x="244" y="290.4">3</text>
<text x="314" y="290.4">2</text>
<text x="384" y="290.4">1</text>
</g>
<g font-size="3.9">
<text x="118" y="37.1">877,5</text>
<text x="80.4" y="46.6">292,25</text>
<text x="125.8" y="47.1">393</text>
<text x="258.6" y="47">2</text>
<text x="351.5" y="43.7">4</text>
<text x="71.2" y="53.2">105</text>
<text x="57.4" y="56.1">15,5</text>
<text x="62.1" y="72.1" transform="rotate(-90 62.1 72.1)">58,5</text>
<text x="62.6" y="79.4" transform="rotate(-90 62.6 79.4)">81</text>
<text x="145.4" y="80.6" transform="rotate(-90 145.4 80.6)">15,5</text>
<text x="166.4" y="83.5">18,5</text>
<text x="386.7" y="94.3">5</text>
<text x="255.4" y="97.9">3</text>
<text x="89.8" y="106.3" transform="rotate(-90 89.8 106.3)">393</text>
<text x="59.6" y="111">120</text>
<text x="184.3" y="115.7" transform="rotate(-90 184.3 115.7)">393</text>
<text x="191.3" y="115.7" transform="rotate(-90 191.3 115.7)">720</text>
<text x="198.6" y="115.7" transform="rotate(-90 198.6 115.7)">764</text>
<text x="351.5" y="115.1">1</text>
<text x="333.1" y="124.1">5</text>
<text x="164.6" y="139.9">18,5</text>
<text x="285" y="143.3">5</text>
<text x="328.7" y="140.7">Superficie de apoyo para la fibra</text>
<text x="328.7" y="145.2">limar las soldaduras en esta cara</text>
<text x="155.1" y="152.7" transform="rotate(-90 155.1 152.7)">15,5</text>
<text x="259" y="155.6">1</text>
<text x="140.6" y="159.9" transform="rotate(-90 140.6 159.9)">40</text>
<text x="358.4" y="161.8">4</text>
<text x="69.9" y="164.7">107,5</text>
<text x="83.6" y="169.2">342,25</text>
<text x="132" y="169.8">393</text>
<text x="168.9" y="168.3" transform="rotate(-90 168.9 168.3)">22</text>
<text x="118" y="176.6">877,5</text>
<text x="75.9" y="194.7">203,9</text>
<text x="165.7" y="197.1">184</text>
<text x="151" y="200.6" transform="rotate(-90 151 200.6)">67</text>
<text x="61.8" y="206.8" transform="rotate(-90 61.8 206.8)">40</text>
<text x="120.9" y="213.3">900</text>
<text x="252.2" y="218.9">3</text>
<text x="363" y="218.1">2</text>
<text x="36.5" y="243.1">ITEM</text>
<text x="46.5" y="243.1">QTY</text>
<text x="74.5" y="243.1">PART NUMBER</text>
<text x="169.3" y="243.1">DESCRIPTION</text>
<text x="39.6" y="248.4">1</text>
<text x="48.8" y="248.4">1</text>
<text x="54.8" y="248.4">BRZ‐CON‐04‐PSL04</text>
<text x="119.9" y="248.5">Perfil plegado. Perfil delantero del suelo trasero. Chapa 3 mm</text>
<text x="39.6" y="253.7">2</text>
<text x="48.8" y="253.7">1</text>
<text x="54.8" y="253.7">BRZ‐CON‐04‐PSLG2DOF02</text>
<text x="119.9" y="253.8">Perfil plegado en L. Perfil G del suelo trasero. Chapa 3 mm</text>
<text x="39.6" y="259">3</text>
<text x="48.8" y="259">1</text>
<text x="54.8" y="259">BRZ‐CON‐04‐PSLH2DOF02</text>
<text x="119.9" y="259.1">Perfil plegado en L. Perfil H del suelo trasero. Chapa 3 mm</text>
<text x="39.6" y="269.7">5</text>
<text x="39.6" y="264.4">4</text>
<text x="48.8" y="269.7">2</text>
<text x="48.8" y="264.4">1</text>
<text x="54.8" y="269.7">DIN929 M10</text>
<text x="54.8" y="264.4">BRZ‐CON‐04‐PSLI2DOF02</text>
<text x="119.9" y="264.4">Perfil plegado en L. Perfil I del suelo trasero. Chapa 3 mm</text>
<text x="119.9" y="269.7">Tuerca hexagonal para soldar</text>
<text x="358.5" y="274.9">BRZ‐04‐ESUETC2DOF04‐MET03</text>
</g>
<g font-size="3.1">
<text x="312.8" y="246.8">Tolerancias para dimensiones lineales y angulares sin indicación individual</text>
<text x="312.8" y="250.4">de tolerancia, según ISO 2768‐1:1989</text>
<text x="312.8" y="254">Zonas de rugosidad no especificada, Ra 3.2</text>
<text x="377.7" y="285.6">A3</text>
<text x="397" y="285.9">3 /9</text>
</g>
<g font-size="2.4">
<text x="271.2" y="244.4">MATERIAL:</text>
<text x="271.3" y="251.9">ACABADO SUPERFICIAL:</text>
<text x="271.4" y="247.9">Steel, Mild</text>
<text x="271.2" y="259.7">SCALE:</text>
<text x="350.6" y="260.9">DRAWN: Adrian Parro</text>
<text x="391.2" y="260.6">31/07/2014</text>
<text x="350.6" y="267">CHECKED: Antonio García</text>
<text x="391.2" y="266.6">31/07/2014</text>
<text x="350.7" y="271.4">DWG NO:</text>
<text x="350.8" y="276.8">Id. Ref:</text>
<text x="350.8" y="282.8">REV</text>
<text x="371.2" y="282.9">SIZE</text>
<text x="390.9" y="282.9">SHEET</text>
</g>
</svg>
